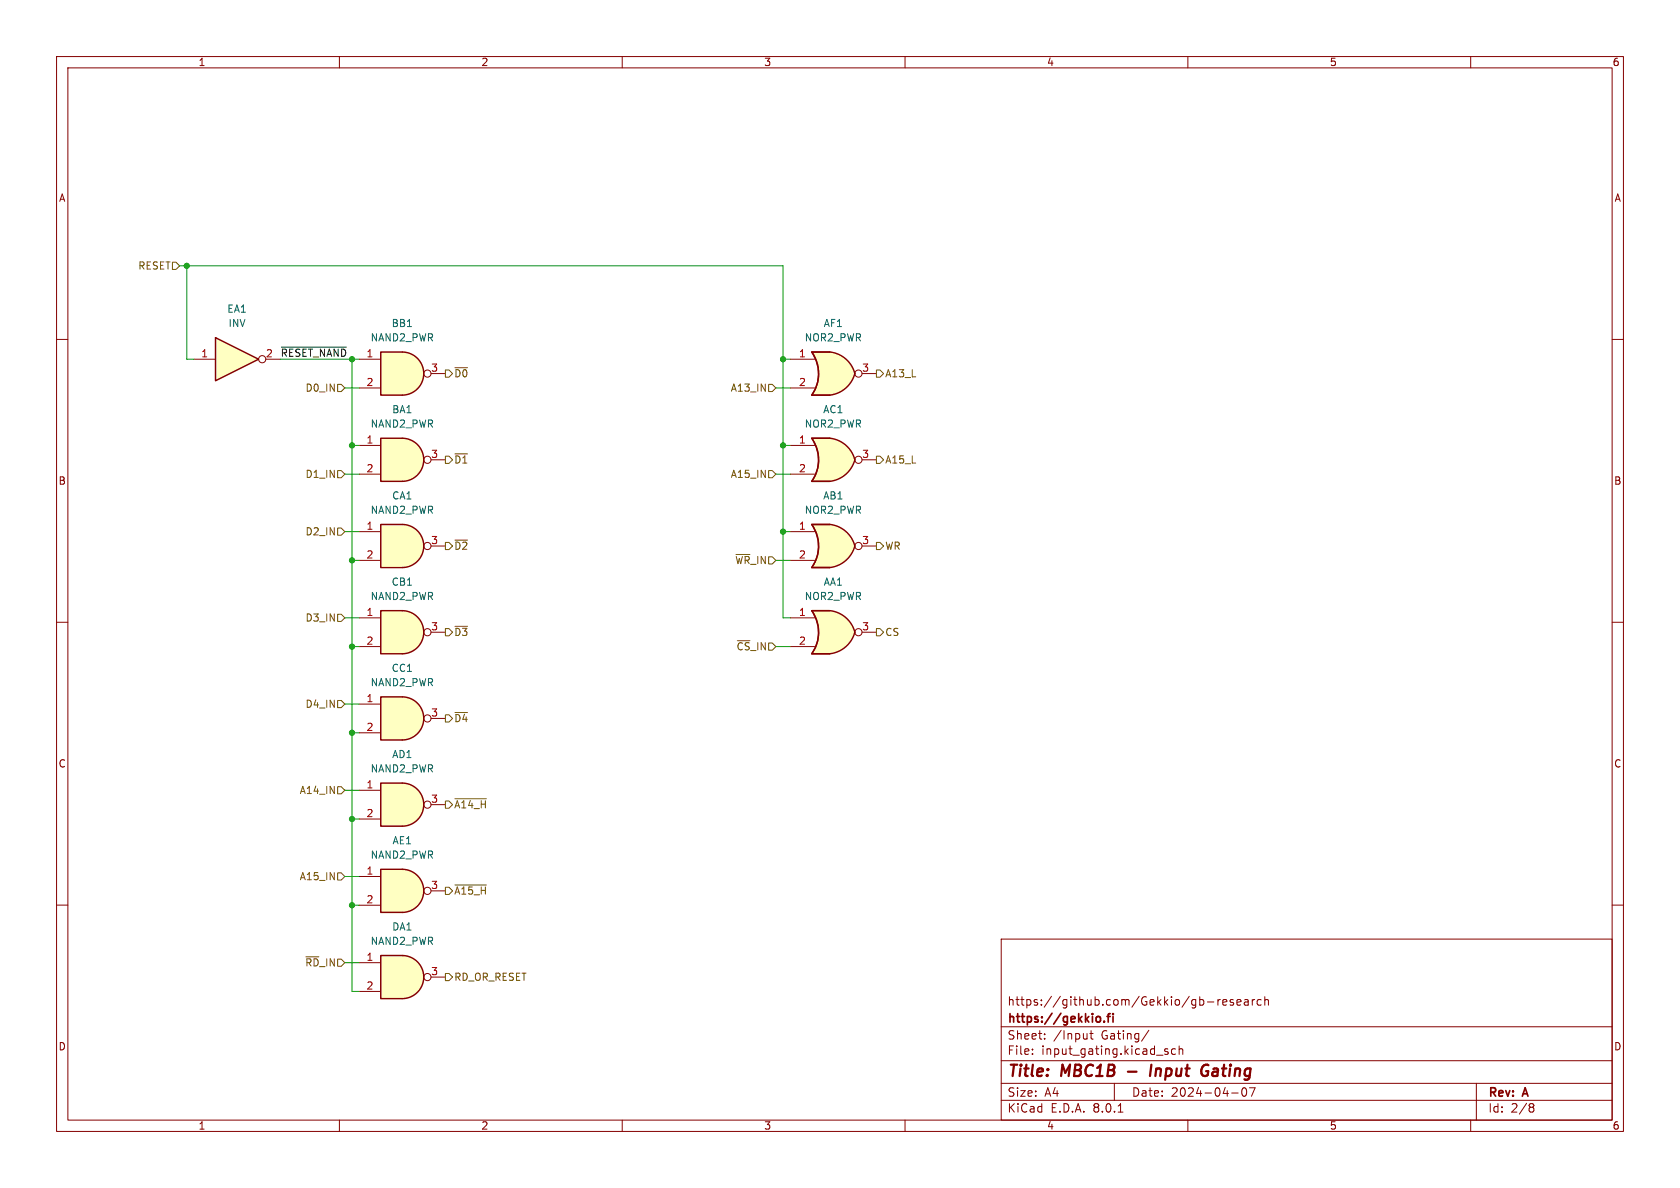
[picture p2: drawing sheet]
<svg xmlns="http://www.w3.org/2000/svg" width="297mm" height="210mm" viewBox="0 0 297 210" stroke-linecap="round" stroke-linejoin="round" font-family="sans-serif">
<g fill="none" stroke="#840000" stroke-width=".18">
<path d="M10 10h277v190h-277zM12 12h273v186h-273zM60 10v2M110 10v2M160 10v2M210 10v2M260 10v2M10 60h2M285 60h2M10 110h2M285 110h2M10 160h2"/>
<path d="M285 160h2M177 166h108v32h-108zM213.5 177.1h1.1M215.3 176.7v1M215.7 176.7l-.2 .1-.2 .2M216.2 177.2l.7-.1-.1-.3-.4-.1-.2 .2v.7h.6M218 176.8l-.3-.1-.2 .2v.2l.5 .2v.3h-.5M218.7 177.2l.7-.1-.1-.3-.4-.1-.2 .2v.7h.6M220 176.8h.6l.1 .9M220.7 177.1h-.5a.29 .29 0 0 0-.2 .3 .29 .29 0 0 0 .2 .3l.5-.1M221.4 176.7v1M221.8 176.7l-.3 .1-.1 .2"/>
<path d="M223 176.8l-.5-.1-.3 .3v.4l.2 .2h.6M223.6 176.8l.2-.1 .4 .1v.9M223.6 176.2v1.5M60 198v2M110 198v2M160 198v2M177 194.5h108M177 191.5h108M177 187.5h108M177 181.5h108M182.5 186.3v.1M182.5 185.5v.1"/>
<path d="M184.7 183.6v.1M184.7 182.8v.1M192.2 182.7v1M192.2 183.6h-.1M192.7 182.7h.5M192.9 182.2v1.3l.3 .2M197 191.5v3M197.7 196.6h.8M203.1 182.1l-1.3 2M205.9 185.7l.6 .4-.2 .3-.4-.1M206.5 185.5l-.4-.1-.2 .2M207.8 185.5l-.4-.1-.3 .3v.4l.1 .2h.6"/>
<path d="M208.5 185.5l.2-.1 .3 .1 .1 .9M208.5 184.9v1.5M210 198v2M217.7 193.2h1.2M219.7 192.4a.81 .81 0 0 0 .3 1.4l.2-.1 .2-.5-.2-.8M221.9 192.3l-.7 1.5M260 198v2M261 191.5v6.5M270.6 195.1h.3l.3 .3-.3 .3M270.6 195.7h.3M270.9 195.7l.2 .2 .1 .4-.3 .3h-.3"/>
</g>
<path d="M199.4 189.4h1.5M203.6 188.2l-.3 2M212.9 188.3l.3-.1 .4 .1M213.2 189.4h.4l-.1 .6-.6 .2" fill="none" stroke="#840000" stroke-width=".4"/>
<path d="M193.9 179.8l.4-.1 .3 .3-.1 .5-.2 .2-.4-.1M195.7 179.7h.6M196.3 179.2l-.4 .2v1.3M196.8 179.2v.1M196.8 179.7v1M195.2 180.5v.2" fill="none" stroke="#840000" stroke-width=".3"/>
<path d="M71.1 77.5a3.8 3.8 0 0 1 3.8 3.8 3.8 3.8 0 0 1-3.8 3.8z" fill="#ffffc2" stroke="#ffffc2" stroke-width=".18"/>
<path d="M67.3 77.5h3.8v7.6h-3.8z" fill="#ffffc2"/>
<path d="M67.3 77.5h3.8a3.8 3.8 0 0 1 3.8 3.8 3.8 3.8 0 0 1-3.8 3.8h-3.8z" fill="none" stroke="#840000" stroke-width=".25"/>
<g fill="none" stroke="#840000" stroke-width=".18">
<path d="M63.5 78.7h3.8M63.5 83.8h3.8M76.2 81.3h2.5"/>
<circle cx="75.6" cy="81.3" r=".63"/>
</g>
<path d="M71.1 108a3.8 3.8 0 0 1 3.8 3.8 3.8 3.8 0 0 1-3.8 3.8z" fill="#ffffc2" stroke="#ffffc2" stroke-width=".18"/>
<path d="M67.3 108h3.8v7.6h-3.8z" fill="#ffffc2"/>
<path d="M67.3 108h3.8a3.8 3.8 0 0 1 3.8 3.8 3.8 3.8 0 0 1-3.8 3.8h-3.8z" fill="none" stroke="#840000" stroke-width=".25"/>
<g fill="none" stroke="#840000" stroke-width=".18">
<path d="M63.5 109.2h3.8M63.5 114.3h3.8M76.2 111.8h2.5"/>
<circle cx="75.6" cy="111.8" r=".63"/>
</g>
<path d="M71.1 138.4a3.8 3.8 0 0 1 3.8 3.8 3.8 3.8 0 0 1-3.8 3.9z" fill="#ffffc2" stroke="#ffffc2" stroke-width=".18"/>
<path d="M67.3 138.4h3.8v7.7h-3.8z" fill="#ffffc2"/>
<path d="M67.3 138.4h3.8a3.8 3.8 0 0 1 3.8 3.8 3.8 3.8 0 0 1-3.8 3.9h-3.8z" fill="none" stroke="#840000" stroke-width=".25"/>
<g fill="none" stroke="#840000" stroke-width=".18">
<path d="M63.5 139.7h3.8M63.5 144.8h3.8M76.2 142.2h2.5"/>
<circle cx="75.6" cy="142.2" r=".63"/>
</g>
<path d="M38.1 59.7l7.6 3.8-7.6 3.8z" fill="#ffffc2"/>
<path d="M38.1 59.7l7.6 3.8-7.6 3.8z" fill="none" stroke="#840000" stroke-width=".25"/>
<g fill="none" stroke="#840000" stroke-width=".18">
<path d="M34.3 63.5h3.8M47 63.5h2.5"/>
<circle cx="46.4" cy="63.5" r=".63"/>
</g>
<path d="M71.1 62.2a3.8 3.8 0 0 1 3.8 3.8 3.8 3.8 0 0 1-3.8 3.9z" fill="#ffffc2" stroke="#ffffc2" stroke-width=".18"/>
<path d="M67.3 62.2h3.8v7.7h-3.8z" fill="#ffffc2"/>
<path d="M67.3 62.2h3.8a3.8 3.8 0 0 1 3.8 3.8 3.8 3.8 0 0 1-3.8 3.9h-3.8z" fill="none" stroke="#840000" stroke-width=".25"/>
<g fill="none" stroke="#840000" stroke-width=".18">
<path d="M63.5 63.5h3.8M63.5 68.6h3.8M76.2 66h2.5"/>
<circle cx="75.6" cy="66" r=".63"/>
</g>
<path d="M71.1 123.2a3.8 3.8 0 0 1 3.8 3.8 3.8 3.8 0 0 1-3.8 3.8z" fill="#ffffc2" stroke="#ffffc2" stroke-width=".18"/>
<path d="M67.3 123.2h3.8v7.6h-3.8z" fill="#ffffc2"/>
<path d="M67.3 123.2h3.8a3.8 3.8 0 0 1 3.8 3.8 3.8 3.8 0 0 1-3.8 3.8h-3.8z" fill="none" stroke="#840000" stroke-width=".25"/>
<g fill="none" stroke="#840000" stroke-width=".18">
<path d="M63.5 124.5h3.8M63.5 129.5h3.8M76.2 127h2.5"/>
<circle cx="75.6" cy="127" r=".63"/>
</g>
<path d="M71.1 153.7a3.8 3.8 0 0 1 3.8 3.8 3.8 3.8 0 0 1-3.8 3.8z" fill="#ffffc2" stroke="#ffffc2" stroke-width=".18"/>
<path d="M67.3 153.7h3.8v7.6h-3.8z" fill="#ffffc2"/>
<path d="M67.3 153.7h3.8a3.8 3.8 0 0 1 3.8 3.8 3.8 3.8 0 0 1-3.8 3.8h-3.8z" fill="none" stroke="#840000" stroke-width=".25"/>
<g fill="none" stroke="#840000" stroke-width=".18">
<path d="M63.5 154.9h3.8M76.2 157.5h2.5M63.5 160h3.8"/>
<circle cx="75.6" cy="157.5" r=".63"/>
</g>
<path d="M146.1 95.2l5 1.3a5.2 5.2 0 0 1-4.4 3.8z" fill="#ffffc2" stroke="#ffffc2" stroke-width=".18"/>
<path d="M143.5 92.7h3.2M143.5 100.3h3.2" fill="none" stroke="#ffffc2" stroke-width=".18"/>
<path d="M143.5 92.7h3.2v7.6h-3.2a6.7 6.7 0 0 0 0-7.6z" fill="#ffffc2"/>
<g fill="#ffffc2" stroke="#ffffc2" stroke-width=".18">
<path d="M146.7 92.7a5.1 5.1 0 0 1 4.4 3.8l-4.9 1.3z"/>
<path d="M146.1 110.4l5 1.4a5.2 5.2 0 0 1-4.4 3.8z"/>
</g>
<path d="M143.5 92.7h3.2h-3.2a6.6 6.6 0 0 1 0 7.6h3.2h-3.2a6.7 6.7 0 0 0 0-7.6zM146.7 92.7a5.1 5.1 0 0 1 4.4 3.8 5.2 5.2 0 0 1-4.4 3.8" fill="none" stroke="#840000" stroke-width=".25"/>
<g fill="none" stroke="#840000" stroke-width=".18">
<path d="M139.7 94h4.3M139.7 99.1h4.3M152.4 96.5h2.5"/>
<circle cx="151.8" cy="96.5" r=".63"/>
</g>
<path d="M143.5 115.6h3.2M143.5 108h3.2" fill="none" stroke="#ffffc2" stroke-width=".18"/>
<path d="M143.5 108h3.2v7.6h-3.2a6.7 6.7 0 0 0 0-7.6z" fill="#ffffc2"/>
<g fill="#ffffc2" stroke="#ffffc2" stroke-width=".18">
<path d="M146.7 107.9a5.1 5.1 0 0 1 4.4 3.9l-4.9 1.3z"/>
<path d="M71.1 168.9a3.8 3.8 0 0 1 3.8 3.8 3.8 3.8 0 0 1-3.8 3.8z"/>
</g>
<path d="M143.5 108h3.2h-3.2a6.6 6.6 0 0 1 0 7.6h3.2h-3.2a6.7 6.7 0 0 0 0-7.6zM146.7 107.9a5.1 5.1 0 0 1 4.4 3.9 5.2 5.2 0 0 1-4.4 3.8" fill="none" stroke="#840000" stroke-width=".25"/>
<g fill="none" stroke="#840000" stroke-width=".18">
<path d="M139.7 109.2h4.3M139.7 114.3h4.3M152.4 111.8h2.5"/>
<circle cx="151.8" cy="111.8" r=".63"/>
</g>
<path d="M67.3 168.9h3.8v7.6h-3.8z" fill="#ffffc2"/>
<path d="M67.3 168.9h3.8a3.8 3.8 0 0 1 3.8 3.8 3.8 3.8 0 0 1-3.8 3.8h-3.8z" fill="none" stroke="#840000" stroke-width=".25"/>
<g fill="none" stroke="#840000" stroke-width=".18">
<path d="M63.5 170.2h3.8M63.5 175.3h3.8M76.2 172.7h2.5"/>
<circle cx="75.6" cy="172.7" r=".63"/>
</g>
<path d="M71.1 92.7a3.8 3.8 0 0 1 3.8 3.8 3.8 3.8 0 0 1-3.8 3.8z" fill="#ffffc2" stroke="#ffffc2" stroke-width=".18"/>
<path d="M67.3 92.7h3.8v7.6h-3.8z" fill="#ffffc2"/>
<path d="M67.3 92.7h3.8a3.8 3.8 0 0 1 3.8 3.8 3.8 3.8 0 0 1-3.8 3.8h-3.8z" fill="none" stroke="#840000" stroke-width=".25"/>
<g fill="none" stroke="#840000" stroke-width=".18">
<path d="M63.5 94h3.8M63.5 99.1h3.8M76.2 96.5h2.5"/>
<circle cx="75.6" cy="96.5" r=".63"/>
</g>
<path d="M146.1 79.9l5 1.4a5.2 5.2 0 0 1-4.4 3.8z" fill="#ffffc2" stroke="#ffffc2" stroke-width=".18"/>
<path d="M143.5 77.5h3.2M143.5 85.1h3.2" fill="none" stroke="#ffffc2" stroke-width=".18"/>
<path d="M143.5 77.5h3.2v7.6h-3.2a6.7 6.7 0 0 0 0-7.6z" fill="#ffffc2"/>
<g fill="#ffffc2" stroke="#ffffc2" stroke-width=".18">
<path d="M146.7 77.5a5.1 5.1 0 0 1 4.4 3.8l-4.9 1.3z"/>
<path d="M146.1 64.7l5 1.3a5.2 5.2 0 0 1-4.4 3.9z"/>
</g>
<path d="M143.5 77.5h3.2h-3.2a6.6 6.6 0 0 1 0 7.6h3.2h-3.2a6.7 6.7 0 0 0 0-7.6zM146.7 77.5a5.1 5.1 0 0 1 4.4 3.8 5.2 5.2 0 0 1-4.4 3.8" fill="none" stroke="#840000" stroke-width=".25"/>
<g fill="none" stroke="#840000" stroke-width=".18">
<path d="M139.7 78.7h4.3M139.7 83.8h4.3M152.4 81.3h2.5"/>
<circle cx="151.8" cy="81.3" r=".63"/>
</g>
<path d="M143.5 69.9h3.2M143.5 62.2h3.2" fill="none" stroke="#ffffc2" stroke-width=".18"/>
<path d="M143.5 62.2h3.2v7.7h-3.2a6.7 6.7 0 0 0 0-7.7z" fill="#ffffc2"/>
<path d="M146.7 62.2a5.1 5.1 0 0 1 4.4 3.8l-4.9 1.3z" fill="#ffffc2" stroke="#ffffc2" stroke-width=".18"/>
<path d="M143.5 62.2h3.2h-3.2a6.6 6.6 0 0 1 0 7.7h3.2h-3.2a6.7 6.7 0 0 0 0-7.7zM146.7 62.2a5.1 5.1 0 0 1 4.4 3.8 5.2 5.2 0 0 1-4.4 3.9" fill="none" stroke="#840000" stroke-width=".25"/>
<g fill="none" stroke="#840000" stroke-width=".18">
<path d="M139.7 63.5h4.3M139.7 68.6h4.3M152.4 66h2.5"/>
<circle cx="151.8" cy="66" r=".63"/>
</g>
<g fill="none" stroke="#725600" stroke-width=".18">
<path d="M30.5 46.4h.6l.6 .6-.6 .6h-.6zM59.7 67.9h.6l.7 .7-.7 .6h-.6zM78.7 65.4h.7l.6 .6-.6 .7h-.7zM80.4 65h2.3M135.9 67.9h.6l.7 .7-.7 .6h-.6zM154.9 65.4h.7l.6 .6-.6 .7h-.7zM59.7 83.2h.6l.7 .6-.7 .7h-.6zM59.7 93.3h.6l.7 .7-.7 .6h-.6zM78.7 95.9h.7l.6 .6-.6 .7h-.7zM78.7 80.6h.7l.6 .7-.6 .6h-.7zM80.4 95.5h2.3M80.4 80.2h2.3"/>
<path d="M130.1 98h2.5M135.9 83.2h.6l.7 .6-.7 .7h-.6zM154.9 95.9h.7l.6 .6-.6 .7h-.7zM154.9 80.6h.7l.6 .7-.6 .6h-.7zM59.7 108.6h.6l.7 .6-.7 .7h-.6zM78.7 111.1h.7l.6 .7-.6 .6h-.7zM80.4 110.7h2.3M154.9 111.1h.7l.6 .7-.6 .6h-.7zM59.7 123.8h.6l.7 .7-.7 .6h-.6zM59.7 139.1h.6l.7 .6-.7 .6h-.6zM78.7 126.4h.7l.6 .6-.6 .6h-.7zM80.4 126h2.3"/>
<path d="M59.7 154.3h.6l.7 .6-.7 .7h-.6zM78.7 156.8h.7l.6 .7-.6 .6h-.7zM78.7 141.6h.7l.6 .6-.6 .7h-.7zM80.4 156.4h5.6M80.4 141.2h5.6M54.1 169.1h2.3M78.7 172.1h.7l.6 .6-.6 .7h-.7z"/>
</g>
<path d="M49.8 61.4h11.4" fill="none" stroke="#0f0f0f" stroke-width=".18"/>
<g fill="none" stroke="#009600" stroke-width=".18">
<path d="M31.7 47h106.7v62.2h1.3M33 47v16.5h1.3M49.5 63.5h12.7v111.8h1.3M61 68.6h2.5M62.2 78.7h1.3M137.2 68.6h2.5M138.4 63.5h1.3M138.4 78.7h1.3M61 94h2.5M61 83.8h2.5M62.2 99.1h1.3M137.2 83.8h2.5"/>
<path d="M137.2 99.1h2.5M138.4 94h1.3M61 109.2h2.5M62.2 114.3h1.3M137.2 114.3h2.5M61 124.5h2.5M61 139.7h2.5M62.2 129.5h1.3M61 154.9h2.5M62.2 144.8h1.3M61 170.2h2.5M62.2 160h1.3"/>
</g>
<g fill="#009600" stroke="#009600" stroke-width=".18">
<circle cx="62.2" cy="78.7" r=".46"/>
<circle cx="62.2" cy="99.1" r=".46"/>
<circle cx="62.2" cy="160" r=".46"/>
<circle cx="62.2" cy="129.5" r=".46"/>
<circle cx="62.2" cy="114.3" r=".46"/>
<circle cx="62.2" cy="144.8" r=".46"/>
<circle cx="33" cy="47" r=".46"/>
<circle cx="138.4" cy="63.5" r=".46"/>
<circle cx="138.4" cy="94" r=".46"/>
<circle cx="138.4" cy="78.7" r=".46"/>
</g>
<g font-size="2.8" fill="#840000">
<text x="178" y="190.9">Title:</text>
<text x="187.7" y="190.9">MBC1B</text>
<text x="205" y="190.9">Input</text>
<text x="214.8" y="190.9">Gating</text>
</g>
<g font-size="2.1" fill="#840000">
<text x="178" y="178">https://github.com/Gekkio/gb-research</text>
<text x="178" y="184">Sheet:</text>
<text x="178" y="181.2">https://gekkio.fi</text>
<text x="186.2" y="184">/Input</text>
<text x="194.7" y="184">Gating/</text>
<text x="178" y="186.7">File:</text>
<text x="184.1" y="186.7">input_gating.kicad_sch</text>
<text x="178" y="196.9">KiCad</text>
<text x="178" y="194.1">Size:</text>
<text x="184.7" y="194.1">A4</text>
<text x="185.7" y="196.9">E.D.A.</text>
<text x="193.3" y="196.9">8.0.1</text>
<text x="200" y="194.1">Date:</text>
<text x="207" y="194.1">2024-04-07</text>
<text x="263" y="194.3">Rev:</text>
<text x="263" y="196.9">Id:</text>
<text x="267.1" y="196.9">2/8</text>
<text x="269.4" y="194.3">A</text>
</g>
<g font-size="1.8" fill="#840000">
<text x="35" y="11.9">1</text>
<text x="85" y="11.9">2</text>
<text x="135" y="11.9">3</text>
<text x="185" y="11.9">4</text>
<text x="235" y="11.9">5</text>
<text x="285" y="11.9">6</text>
<text x="10.3" y="35.9">A</text>
<text x="285.3" y="35.9">A</text>
<text x="10.3" y="85.9">B</text>
<text x="285.3" y="85.9">B</text>
<text x="10.3" y="135.9">C</text>
<text x="285.3" y="135.9">C</text>
<text x="10.3" y="185.9">D</text>
<text x="285.3" y="185.9">D</text>
<text x="35" y="199.9">1</text>
<text x="85" y="199.9">2</text>
<text x="135" y="199.9">3</text>
<text x="185" y="199.9">4</text>
<text x="235" y="199.9">5</text>
<text x="285" y="199.9">6</text>
</g>
<g font-size="1.8" fill="#725600">
<text x="24.3" y="47.9">RESET</text>
<text x="53.9" y="69.4">D0_IN</text>
<text x="80.2" y="66.9">~{D0}</text>
<text x="129.1" y="69.4">A13_IN</text>
<text x="156.4" y="66.9">A13_L</text>
<text x="80.2" y="82.1">~{D1}</text>
<text x="156.4" y="82.1">A15_L</text>
<text x="53.9" y="84.7">D1_IN</text>
<text x="129.1" y="84.7">A15_IN</text>
<text x="53.9" y="94.8">D2_IN</text>
<text x="80.2" y="97.4">~{D2}</text>
<text x="129.9" y="99.9">~{WR}_IN</text>
<text x="156.4" y="97.4">WR</text>
<text x="53.9" y="110.1">D3_IN</text>
<text x="80.2" y="112.6">~{D3}</text>
<text x="156.4" y="112.6">CS</text>
<text x="130.1" y="115.2">~{CS}_IN</text>
<text x="53.9" y="125.3">D4_IN</text>
<text x="80.2" y="127.9">~{D4}</text>
<text x="52.9" y="140.6">A14_IN</text>
<text x="80.2" y="143.1">~{A14_H}</text>
<text x="52.9" y="155.8">A15_IN</text>
<text x="80.2" y="158.3">~{A15_H}</text>
<text x="53.9" y="171">~{RD}_IN</text>
<text x="80.2" y="173.6">RD_OR_RESET</text>
</g>
<g font-size="1.8" fill="#006464">
<text x="40.1" y="55.5">EA1</text>
<text x="40.3" y="58">INV</text>
<text x="69.1" y="58">BB1</text>
<text x="145.5" y="58">AF1</text>
<text x="65.4" y="60.6">NAND2_PWR</text>
<text x="142.2" y="60.6">NOR2_PWR</text>
<text x="65.4" y="75.8">NAND2_PWR</text>
<text x="69.2" y="73.3">BA1</text>
<text x="142.2" y="75.8">NOR2_PWR</text>
<text x="145.4" y="73.3">AC1</text>
<text x="69.2" y="88.5">CA1</text>
<text x="145.4" y="88.5">AB1</text>
<text x="65.4" y="91">NAND2_PWR</text>
<text x="142.2" y="91">NOR2_PWR</text>
<text x="65.4" y="106.3">NAND2_PWR</text>
<text x="69.1" y="103.7">CB1</text>
<text x="142.2" y="106.3">NOR2_PWR</text>
<text x="145.5" y="103.7">AA1</text>
<text x="69.1" y="119">CC1</text>
<text x="65.4" y="121.5">NAND2_PWR</text>
<text x="65.4" y="136.8">NAND2_PWR</text>
<text x="69.2" y="134.2">AD1</text>
<text x="69.3" y="149.5">AE1</text>
<text x="65.4" y="152">NAND2_PWR</text>
<text x="65.4" y="167.2">NAND2_PWR</text>
<text x="69.2" y="164.7">DA1</text>
</g>
<g font-size="1.8" fill="#a90000">
<text x="35.5" y="63.2">1</text>
<text x="46.9" y="63.2">2</text>
<text x="76.1" y="65.8">3</text>
<text x="141.2" y="63.2">1</text>
<text x="152.3" y="65.8">3</text>
<text x="64.7" y="68.3">2</text>
<text x="141.2" y="68.3">2</text>
<text x="64.7" y="78.5">1</text>
<text x="64.7" y="83.6">2</text>
<text x="76.1" y="81">3</text>
<text x="141.2" y="78.5">1</text>
<text x="141.2" y="83.6">2</text>
<text x="152.3" y="81">3</text>
<text x="64.7" y="93.7">1</text>
<text x="141.2" y="93.7">1</text>
<text x="64.7" y="98.8">2</text>
<text x="76.1" y="96.3">3</text>
<text x="141.2" y="98.8">2</text>
<text x="152.3" y="96.3">3</text>
<text x="64.7" y="109">1</text>
<text x="76.1" y="111.5">3</text>
<text x="141.2" y="109">1</text>
<text x="152.3" y="111.5">3</text>
<text x="64.7" y="114">2</text>
<text x="141.2" y="114">2</text>
<text x="64.7" y="124.2">1</text>
<text x="64.7" y="129.3">2</text>
<text x="76.1" y="126.7">3</text>
<text x="64.7" y="139.4">1</text>
<text x="76.1" y="142">3</text>
<text x="64.7" y="144.5">2</text>
<text x="64.7" y="154.7">1</text>
<text x="64.7" y="159.8">2</text>
<text x="76.1" y="157.2">3</text>
<text x="64.7" y="169.9">1</text>
<text x="76.1" y="172.5">3</text>
<text x="64.7" y="175">2</text>
</g>
<text font-size="1.8" fill="#009600" x="49.5" y="63.2">~{RESET_NAND} 1</text>
</svg>
